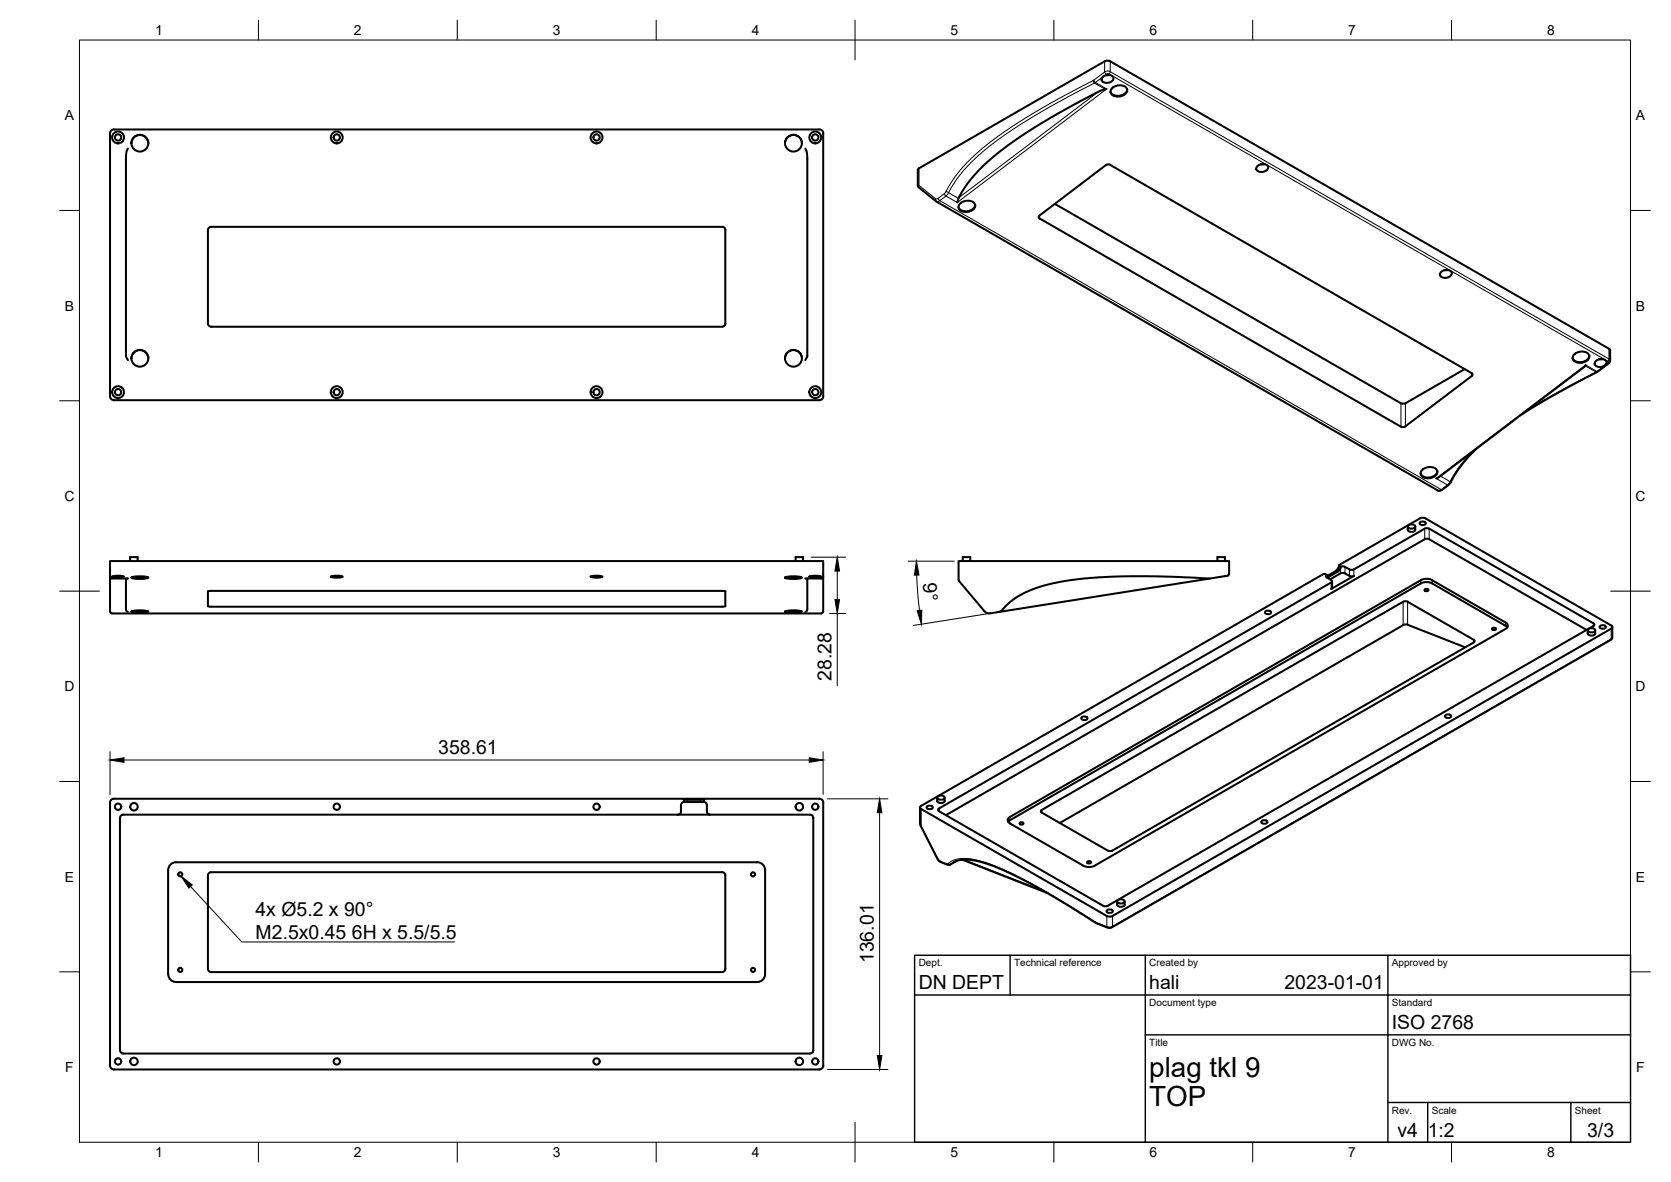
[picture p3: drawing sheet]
<svg xmlns="http://www.w3.org/2000/svg" width="420mm" height="297mm" viewBox="0 0 420 297" stroke-linecap="round" stroke-linejoin="round" font-family="sans-serif">
<!-- layer: Visible -->
<g fill="none" stroke="#000" stroke-width=".51">
<path d="M277.2 19.5a1.73 1.73 0 0 1 2.8 .1 1.66 1.66 0 0 1-1.4 1.2 1.66 1.66 0 0 1-1.6-.7zM279.1 18.8l-1 .1M28.7 32.5h177.3M28.7 32.5a1.01 1.01 0 0 0-1 1v66.1a1.01 1.01 0 0 0 1 1h177.3a.97 .97 0 0 0 1-1v-66.1a.97 .97 0 0 0-1-1M32.2 37.3l-.4 .8-.1 1.4v50l.5 1M33 36a2.13 2.13 0 0 1 2.2-2.1 2.13 2.13 0 0 1 2.1 2.1M197.4 36a2.13 2.13 0 0 1 2.1-2.1 2.13 2.13 0 0 1 2.1 2.1M202.5 37.3l.3 .8 .2 1.4v50l-.5 1M278.3 22.4l-1.3 .3-1.7 .8-10.9 6-6.2 3.8-6.3 4.4-4.1 3.5-3.2 3.3-2.6 3.6-1 1.8-.3 1M279.5 22.3a2.59 2.59 0 0 1 3.9 0 1.99 1.99 0 0 1-2.6 2 1.29 1.29 0 0 1-1.3-.6 1.29 1.29 0 0 1 0-1.4zM283.4 22.4a2.37 2.37 0 0 1-1.9 1.7 2.37 2.37 0 0 1-2.3-1M182.4 57.8v23.5"/>
<path d="M182.4 57.8a.79 .79 0 0 0-.8-.8h-128.5a.79 .79 0 0 0-.8 .8v23.5a.79 .79 0 0 0 .8 .8h128.5a.83 .83 0 0 0 .8-.8M241.3 51.3a2.59 2.59 0 0 1 3.9 0 1.99 1.99 0 0 1-2.6 2 1.29 1.29 0 0 1-1.3-.6 1.29 1.29 0 0 1 0-1.4zM245.2 51.5a2.37 2.37 0 0 1-1.9 1.6 2.37 2.37 0 0 1-2.3-1M265.2 51.2l87.1 50.1 .5 .2 .6-.2 14.9-8.5M279.1 41.4l90.9 52.4 .2 .5-16.8 12.8-.6 .2-.5-.1-91.1-52.5 .2-.6 16.6-12.6M279.2 41.4l-.6-.1-.6 .2M316.1 41.8a1.73 1.73 0 0 1 2.8 .2 1.66 1.66 0 0 1-1.4 1.2 1.66 1.66 0 0 1-1.6-.7zM317.9 41.3h-.9M362.2 68.5a1.73 1.73 0 0 1 2.8 .1 1.66 1.66 0 0 1-1.3 1.2 1.66 1.66 0 0 1-1.6-.7zM364.1 67.8l-.9 .1M33 90.1a2.13 2.13 0 0 1 2.2-2.1 2.13 2.13 0 0 1 2.1 2.1M197.4 90.1a2.13 2.13 0 0 1 2.1-2.1 2.13 2.13 0 0 1 2.1 2.1"/>
<path d="M395.7 89.2a2.59 2.59 0 0 1 3.9 0 1.99 1.99 0 0 1-2.6 2 1.29 1.29 0 0 1-1.3-.6 1.29 1.29 0 0 1 0-1.4zM398.7 91.7l-.4 .6-36.5 27.6-.7 .3M399.6 89.4a2.37 2.37 0 0 1-1.9 1.6 2.37 2.37 0 0 1-2.3-1M401.2 90.8a1.73 1.73 0 0 1 2.7 .2 1.66 1.66 0 0 1-1.3 1.2 1.66 1.66 0 0 1-1.6-.7zM403 90.2l-.9 .1M404.9 88l-.2 3-3 2.4-10.8 5.8-8.3 4.9M404.9 88l-.2-.3-125.8-72.4-1.1 .1-47 27.1 .1 4.5 4.5 3.6 126.1 72.6 .5 .1 .5-.1 2-1.6 2.8-4.4 3.9-4.4M357.5 118.2a2.59 2.59 0 0 1 3.9 0 1.99 1.99 0 0 1-2.6 2 1.29 1.29 0 0 1-1.3-.5 1.29 1.29 0 0 1 0-1.5zM361.4 118.4a2.37 2.37 0 0 1-1.9 1.6 2.37 2.37 0 0 1-2.3-1M353.9 132.3l.1 .8a1.09 1.09 0 0 0 1.9 0v-.8M354 132.1l.9-.3a.68 .68 0 0 1 .9 .7l-.9 .3a.68 .68 0 0 1-.9-.7zM357 131.3a.82 .82 0 0 1 .8-.3 .82 .82 0 0 1 .7 .7 .82 .82 0 0 1-.9 .3 .82 .82 0 0 1-.6-.7z"/>
<path d="M357 130.3l.7-.2 .7 .2M357 130.3l-20.3 11.7v.2l.4 .2M358.2 132.9l.6-.2 .5 .2M358.2 132.8l-18 10.4a2.28 2.28 0 0 1-2-.8l-.6-.1-.5 .1M358.4 130.3l46.7 26.8 .3 .2v.5l-125.7 72.4-.7 .2-.7-.2M359.3 132.8l41.4 23.8 .1 .5-122.5 70.6-.9-.1-41.3-23.8M27.7 141h179.3v12.3a.64 .64 0 0 1-.5 .9l-178.3-.1a.72 .72 0 0 1-.5-.9zM27.7 144.9l.1 .2 .4 .3h4M28.2 144.9a4.7 4.7 0 0 1 3 0 4.7 4.7 0 0 1-3 0zM31.7 145.4v7.8l.5 .6M32.7 141v-1h1.9v1M33 153.7a7.1 7.1 0 0 1 4.3 0 7.1 7.1 0 0 1-4.3 0z"/>
<path d="M33 145.2a7.1 7.1 0 0 1 4.3 0 7.1 7.1 0 0 1-4.3 0zM33.2 153.6l2 .2 1.9-.2M33.2 145l2 .2 1.9-.2M52.3 152.3l.8 .1M53.1 152.5h128.5M83.2 144.9a4.7 4.7 0 0 1 3 0 4.7 4.7 0 0 1-3 0zM148.5 144.9a4.7 4.7 0 0 1 3 0 4.7 4.7 0 0 1-3 0zM182.4 148.6v3.7M182.4 148.6l-129.3-.1-.8 .1v3.7M182.4 152.3l-.8 .1M197.4 145.2a7.1 7.1 0 0 1 4.2 0 7.1 7.1 0 0 1-4.2 0zM197.4 153.7a7.1 7.1 0 0 1 4.2 0 7.1 7.1 0 0 1-4.2 0z"/>
<path d="M197.5 145l2 .2 2-.2M197.5 153.6l2 .2 2-.2M200 141v-1h1.9v1M203 145.4v7.8l-.5 .6M203.5 144.9a4.7 4.7 0 0 1 3 0 4.7 4.7 0 0 1-3 0zM207 144.9l-.3 .4-.2 .1h-4M241 145.7v-4.7h68.1v3.2l-.2 .4-4.7 .8-13.8-.6-10.2 .1-8.4 .6-7.5 1.2-3.7 1-3 1.3-3 1.8-3 2.8-2.7 .5a1.53 1.53 0 0 1-1.4-.5l-6.3-7.6M241 145.7l.2 .3M242.1 141v-1h1.9v1M304.2 145.4l-53.1 8.4M306.1 141v-1h1.9v1M318.1 153.7a.82 .82 0 0 1 .9-.3 .82 .82 0 0 1 .6 .7 .82 .82 0 0 1-.9 .3 .82 .82 0 0 1-.6-.7z"/>
<path d="M333.6 144.5l-.2 .4 1.3 .8M333.6 144.5l-.8-.3-101.2 58.3M333.6 144.5v.2M334.4 145.6l2.9-1.6a2.28 2.28 0 0 1 2 .7l.6 .2 .5-.2-5.7 3.3 .2-.3v-1.6M334.7 145.7l.2 .4-.2 .3-98.6 56.8M336.7 142.2l-.2 .7-.5 .5-2.4 1.4M336.7 142.1l-.2 .8-.6 .6M337.1 142.4l-.1 .6-.6 .6-2.2 1.3-.3 .1-.3-.3M352.8 151.2l-90.9 52.4-.2 .3 .2 .3M352.8 151.2l.6-.1 .5 .1M353.9 151.2l16.7 9.6 .1 .5-91 52.5-.6 .1-.5-.1M353.9 157l14.5 5.7"/>
<path d="M354 157l-1.2 .1-86.3 49.7M357.3 146.6l1.4-.3 1.4 .3 18.4 10.7M357.3 145.8l1.4-.4 1.4 .4 18.4 10.6M357.3 146.6l-103.8 59.9M357.3 145.8l-103.3 59.5a.86 .86 0 0 0-.6 .8 .86 .86 0 0 0 .6 .8l18.4 10.7M358.3 148.1l.5-.1 .4 .3-.7 .3-.3-.3zM375.3 157.8h.5l.4 .3-.7 .2-.3-.2zM378.6 157.2l.4 .4M378.6 156.4a.86 .86 0 0 1 .5 .8 .86 .86 0 0 1-.5 .8l-103.4 59.6M398.9 158.3l-39.6-22.8-.8-.1-120.7 69.5M399.2 158.4v.8M399.2 159.2a1.09 1.09 0 0 0 1.9 0"/>
<path d="M399.3 158.2l.9-.4a.68 .68 0 0 1 .8 .8l-.8 .3a.68 .68 0 0 1-.9-.7zM401.1 158.4v.8M402.3 157.4a.82 .82 0 0 1 .8-.3 .82 .82 0 0 1 .6 .6 .82 .82 0 0 1-.8 .4 .82 .82 0 0 1-.6-.7zM405.4 157.6v2.7l-.4 .5-125.6 72.3-.8 .1-3-1.2-7.1-4.5-7-4.1-6.4-3.4-4.3-2-3.4-1.2-3.3-.7h-2.7l-1.7 .6M363.4 179.8a.82 .82 0 0 1 .8-.3 .82 .82 0 0 1 .6 .6 .82 .82 0 0 1-.8 .4 .82 .82 0 0 1-.6-.7zM271.9 180.3a.82 .82 0 0 1 .9-.3 .82 .82 0 0 1 .6 .7 .82 .82 0 0 1-.9 .3 .82 .82 0 0 1-.6-.7zM30.4 205l.6-.3h172.7a.79 .79 0 0 1 .8 .8v58.4a.83 .83 0 0 1-.8 .9l-172.7-.1a.83 .83 0 0 1-.8-.7v-58.5zM42.3 218.7v26.1M44.3 216.7h146.1a2 2 0 0 1 2 2v26.1a2 2 0 0 1-2 2h-146.1M44.3 216.7a2 2 0 0 0-2 2M171.7 200.7h5.5M172 201.6v-.6l-.3-.3h-143a1.01 1.01 0 0 0-1 1v66.1a1.01 1.01 0 0 0 1 1h177.3a1.01 1.01 0 0 0 1-1v-66.1a.97 .97 0 0 0-1-1h-28.8l-.2 .3v.6"/>
<path d="M172 201h5M172 201.6h4.9M172 201.5a.83 .83 0 0 0-.8 .8v1.6a.79 .79 0 0 1-.8 .8M176.9 201.6h.1M177 201.5a.79 .79 0 0 1 .7 .8v1.6M177.8 203.9a.79 .79 0 0 0 .8 .8M182.4 220v23.5M182.4 220a.79 .79 0 0 0-.8-.8h-128.5a.79 .79 0 0 0-.8 .8v23.5a.83 .83 0 0 0 .8 .8h128.5a.79 .79 0 0 0 .8-.8M231.3 202.9l.1 4.4 4.4 8.7 .7 .6 2 .8 .4-.1 1.7-.9M231.6 202.5l-.3 .4 .3 .4 46.7 26.9M233 202.7a.82 .82 0 0 1 .9-.3 .82 .82 0 0 1 .6 .7 .82 .82 0 0 1-.9 .3 .82 .82 0 0 1-.6-.7zM235.6 200.5v.8"/>
<path d="M235.7 200.2l.9-.3a.68 .68 0 0 1 .9 .7l-.9 .4a.68 .68 0 0 1-.9-.8zM236.1 203.2l-.2 .3 .2 .3M237.5 200.5v.8a1.09 1.09 0 0 1-1.9 0M242 216.1l21.3 8.3M256.5 206.7l.5-.1 .3 .4-.6 .2-.4-.2zM261.9 204.2l16.7 9.6M272.4 217.6l1.4 .3 1.4-.3M273.5 216.5l.5-.1 .3 .4-.6 .2-.4-.2zM317.2 206.4a.82 .82 0 0 1 .8-.3 .82 .82 0 0 1 .6 .6 .82 .82 0 0 1-.8 .4 .82 .82 0 0 1-.6-.7zM278.3 228.8a.82 .82 0 0 1 .8-.3 .82 .82 0 0 1 .7 .6 .82 .82 0 0 1-.9 .4 .82 .82 0 0 1-.6-.7zM280.9 226.5v.9M281 226.3l.8-.3a.68 .68 0 0 1 .9 .7l-.9 .4a.68 .68 0 0 1-.8-.8z"/>
<path d="M282.8 226.5v.8a1.09 1.09 0 0 1-1.9 0M42.3 244.8a2 2 0 0 0 2 2"/>
<circle cx="29.7" cy="34.5" r=".79"/>
<circle cx="29.7" cy="34.5" r="1.49"/>
<circle cx="35.2" cy="36" r="2.12"/>
<circle cx="84.7" cy="34.5" r=".79"/>
<circle cx="84.7" cy="34.5" r="1.49"/>
<circle cx="150" cy="34.5" r=".79"/>
<circle cx="150" cy="34.5" r="1.49"/>
<circle cx="199.5" cy="36" r="2.12"/>
<circle cx="205" cy="34.5" r=".79"/>
<circle cx="205" cy="34.5" r="1.49"/>
<circle cx="29.7" cy="98.5" r=".79"/>
<circle cx="29.7" cy="98.5" r="1.49"/>
<circle cx="35.2" cy="90" r="2.12"/>
<circle cx="84.7" cy="98.5" r=".79"/>
<circle cx="84.7" cy="98.5" r="1.49"/>
<circle cx="150" cy="98.5" r=".79"/>
<circle cx="150" cy="98.5" r="1.49"/>
<circle cx="199.5" cy="90" r="2.12"/>
<circle cx="205" cy="98.5" r=".79"/>
<circle cx="205" cy="98.5" r="1.49"/>
<circle cx="29.7" cy="202.7" r=".79"/>
<circle cx="33.7" cy="202.7" r=".94"/>
<circle cx="45.3" cy="219.7" r=".52"/>
<circle cx="84.7" cy="202.7" r=".79"/>
<circle cx="150" cy="202.7" r=".79"/>
<circle cx="189.3" cy="219.7" r=".52"/>
<circle cx="201" cy="202.7" r=".94"/>
<circle cx="205" cy="202.7" r=".79"/>
<circle cx="45.3" cy="243.7" r=".52"/>
<circle cx="189.3" cy="243.7" r=".52"/>
<circle cx="29.7" cy="266.7" r=".79"/>
<circle cx="33.7" cy="266.7" r=".94"/>
<circle cx="84.7" cy="266.7" r=".79"/>
<circle cx="150" cy="266.7" r=".79"/>
<circle cx="201" cy="266.7" r=".94"/>
<circle cx="205" cy="266.7" r=".79"/>
</g>
<!-- layer: Visible Narrow -->
<g fill="none" stroke="#000" stroke-width=".25">
<path d="M277.7 15.4v2.7l-2.8 2.1M277.8 18.1l.7-.3 .7 .2a.54 .54 0 0 1-.8 .5 .47 .47 0 0 1-.6-.4zM278.2 18.7l-2.8 2M278.9 18.6l125.4 72.2M279.2 15.4v2.6l125.4 72.2M274.9 20.2l.3 .7 2.7 1.5M274.9 20.2l-7.2 3.8-7.2 4.1-6 3.7-4.5 3.2-4.4 3.6-3.2 3-2.2 2.7-2.3 3.8M275 20.1l.4 .6M275.4 20.7l-6.8 3.6-7.8 4.4-6 3.7-5.3 3.8-4.1 3.4-2.7 2.8-2.2 2.7-2 3.3M275.4 20.7l2.9 1.7-37.6 28.5-2.9-1.6M276.1 23.1l-35 26.6M231.1 46.6l-.3 .1"/>
<path d="M231.1 46.6l4.1 3.3 .1 .6M231.1 42.3v4.3M231.1 46.6v.6M235.2 49.9l.7-.1 .4 .6M236.3 50.4l126.1 72.6M236.3 50.4l-.5 .2h-.4M237.4 48.7l.4 .5M237.4 48.7l-1.5 1.2M237.9 48.1l-.5 .6M237.9 48.1l.6 .3M238.5 48.4l-.5 .7-1.7 1.3M238.5 48.4l2.5 1.5"/>
<path d="M261.4 54.2v.7M370 93.8v.7M398.6 91.9l2.7 1.6M401.3 93.5l-9.7 5.1-7.6 4.4M401.3 93.5h.3M401.5 93.3l.3 .1M401.5 93.4l-.2 .1M401.5 93.4l-2.8-1.7-37.6 28.5 2.8 1.7M404.3 91.3h.2M404.3 90.8l.1 .3-.1 .2M404.3 91.3l-2.8 2.1M404.6 87.6v2.6"/>
<path d="M404.6 90.2l-.3 .6M404.6 90.2l.3 .4M352.3 101.4v5.8M353.4 101.4v5.7M362.2 119.6l2.4 1.4M370 113.7l-2.9 3.4-2.5 3.9M358.2 132.8v2.7M359.3 132.8v2.7M362.4 123l-.5 .3-.4-.1M362.4 123l.3 .1M363.9 121.9l-1.5 1.1M364 121.9h.2"/>
<path d="M364.6 121l-.7 .9M364.6 121l.2 .2M333.6 144.7v.4M333.8 144.7l.4 .2M334.7 146.4v1.6M336 143.4l.4 .2M336.7 142.3l.4 .2M337.1 142.7v1.4M338.2 142.5v1.6M339.3 143.1v1.6M340.4 143.1v1.6M352.8 151.2v5.9"/>
<path d="M353.9 151.2v5.8M357.3 145.8v.8M360.1 145.8v.8M378.5 156.4v.9M400.7 156.6v.7M405.1 158v2.6M370.6 160.8v.6M405.1 160.6l-125.4 72.2M405.1 160.6l-.1 .2M405.4 160.2l-.3 .4M231.3 206.8l.3 .8M231.6 207.6l4.2 8.2"/>
<path d="M231.6 203.3v4.3M231.6 207.6h.1M235.8 215.8l.6 .6 1.7 .7 .3-.1M235.8 215.7l-.1 .1M236.1 203.2v.6M236.5 216.4l.1 .3M238 217l.2 .3M238.4 217l1.9-1 2.8-.3 3 .5 4.1 1.4 4.2 1.9 5.4 2.8 7.8 4.5 7.8 4.9M238.4 217l.7 .2M239.1 217.2h-.1M239.7 216.7l-.6 .5M240.5 216.4l-1.4 .8"/>
<path d="M242.4 216l19.8 7.8M253.9 205.3v.8M261.9 203.5v.7M275.4 231.7l.2 .1M275.4 231.7l.1 .2M275.6 231.8l.2 .2M278.3 230.2v2.7l-2.7-1.1M279.7 230.2v2.6M279.7 232.8l-.1 .2M279.7 232.8l-.7 .2-.7-.2 .2 .3"/>
</g>
<!-- layer: Border -->
<g fill="none" stroke="#000" stroke-width=".25">
<path d="M20 10.1h390v276.9h-390zM65 5.1v5M115 5.1v5M165 5.1v5M215 5.1v10M265 5.1v5M315 5.1v5M365 5.1v5M15 52.9h5M410 52.9h5M15 100.7h5M410 100.7h5"/>
<path d="M15 148.6h10M405 148.6h10M15 196.4h5M410 196.4h5M15 244.2h5M410 244.2h5M65 287v5M115 287v5M165 287v5M215 282.1v9.9M265 287v5M315 287v5"/>
<path d="M365 287v5"/>
</g>
<!-- layer: TitleBlock -->
<path d="M230 240.1h180v46.9h-180zM230 250h180M254 240.1v9.9M288 240.1v46.9M349 240.1v46.9M288 260.1h122M349 277.1h61M359 277.1v9.9M395 277.1v9.9" fill="none" stroke="#000" stroke-width=".36"/>
<!-- layer: FD_Dimensions -->
<g fill="none" stroke="#000" stroke-width=".25">
<path d="M204 140h8.6M208.6 154.2h4M210.5 143.5v7.2M210.5 154.2v18.1M228.3 141h11.6M230.5 144.5l.7 8.9M249 154.1l-19.4 3.1M27.7 188.9v10.8M31.2 191h172.3M207 188.9v10.8M208.1 200.8h15.2M221.2 204.2v61"/>
<path d="M208.1 268.8h15.2"/>
</g>
<path d="M210.5 140l.6 3.5h-1.2zM209.9 150.7h1.2l-.6 3.5zM230.4 141l.7 3.5h-1.2zM230.6 153.5l1.2-.2-.1 3.6zM27.7 191l3.5-.6v1.2zM203.5 190.4l3.5 .6-3.5 .6zM221.2 200.8l.5 3.4h-1.1zM220.6 265.2h1.1l-.5 3.6z" fill="#000" stroke="#000" stroke-width=".25"/>
<!-- layer: Hole Notes -->
<path d="M45.6 220.2l2.7 2.2-.8 .8z" fill="#000" stroke="#000" stroke-width=".25"/>
<path d="M47.9 222.8l12.9 13.9h53.5" fill="none" stroke="#000" stroke-width=".25"/>
<g font-size="7">
<text x="289" y="270.6">plag tkl 9</text>
<text x="289" y="278.1">TOP</text>
</g>
<g font-size="4.9">
<text x="232" y="146.6" transform="rotate(86 232 146.6)">9°</text>
<text x="209.1" y="171.1" transform="rotate(-90 209.1 171.1)">28.28</text>
<text x="110.2" y="189.5">358.61</text>
<text x="64.2" y="230.1">4x Ø5.2 x 90°</text>
<text x="64.3" y="236">M2.5x0.45</text>
<text x="88.5" y="236">6H x 5.5/5.5</text>
<text x="219.7" y="242" transform="rotate(-90 219.7 242)">136.01</text>
<text x="231" y="248.5">DN DEPT</text>
<text x="289" y="248.5">hali</text>
<text x="323" y="248.5">2023-01-01</text>
<text x="350" y="258.6">ISO 2768</text>
<text x="351.4" y="285.7">v4</text>
<text x="359" y="285.7">1:2</text>
<text x="399.1" y="285.7">3/3</text>
</g>
<g font-size="3.5">
<text x="39" y="8.8">1</text>
<text x="89" y="8.8">2</text>
<text x="139" y="8.8">3</text>
<text x="189" y="8.8">4</text>
<text x="239" y="8.8">5</text>
<text x="289" y="8.8">6</text>
<text x="339" y="8.8">7</text>
<text x="389" y="8.8">8</text>
<text x="16.3" y="30.2">A</text>
<text x="411.3" y="30.2">A</text>
<text x="16.3" y="78">B</text>
<text x="411.3" y="78">B</text>
<text x="16.2" y="125.9">C</text>
<text x="411.2" y="125.9">C</text>
<text x="16.2" y="173.7">D</text>
<text x="411.2" y="173.7">D</text>
<text x="16.3" y="221.6">E</text>
<text x="411.3" y="221.6">E</text>
<text x="16.4" y="269.4">F</text>
<text x="411.4" y="269.4">F</text>
<text x="39" y="290.8">1</text>
<text x="89" y="290.8">2</text>
<text x="139" y="290.8">3</text>
<text x="189" y="290.8">4</text>
<text x="239" y="290.8">5</text>
<text x="289" y="290.8">6</text>
<text x="339" y="290.8">7</text>
<text x="389" y="290.8">8</text>
</g>
<g font-size="2.5">
<text x="231" y="242.9">Dept.</text>
<text x="255" y="242.9">Technical reference</text>
<text x="289" y="242.9">Created by</text>
<text x="350" y="242.9">Approved by</text>
<text x="289" y="252.8">Document type</text>
<text x="350" y="252.8">Standard</text>
<text x="289" y="262.9">Title</text>
<text x="350" y="262.9">DWG No.</text>
<text x="350" y="279.9">Rev.</text>
<text x="360" y="279.9">Scale</text>
<text x="396" y="279.9">Sheet</text>
</g>
</svg>
